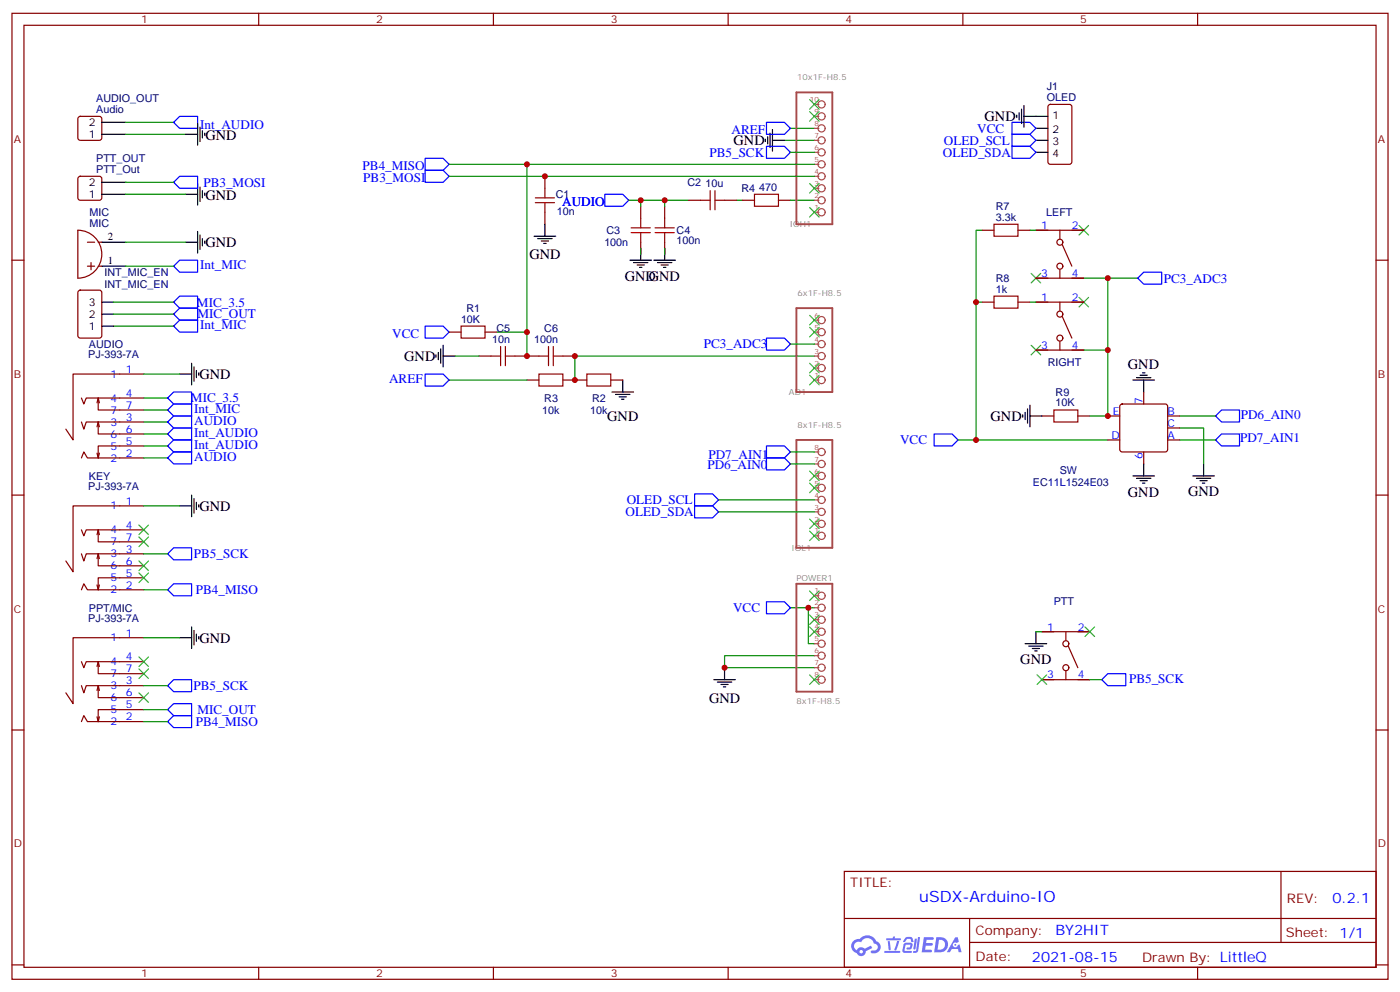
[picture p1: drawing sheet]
<svg xmlns="http://www.w3.org/2000/svg" width="412mm" height="292mm" viewBox="0 0 412 292" stroke-linecap="round" stroke-linejoin="round" font-family="sans-serif">
<g fill="none" stroke="#870000" stroke-width=".35">
<path d="M3.5 3.9h405.4v284.4h-405.4zM7.1 7.4h398.2v277.3h-398.2zM76.2 3.9v3.5M145.3 3.9v3.5M214.5 3.9v3.5M283.6 3.9v3.5M352.8 3.9v3.5M3.5 76.6h3.6M405.3 76.6h3.6M3.5 145.7h3.6M405.3 145.7h3.6M3.5 214.9h3.6"/>
<path d="M405.3 214.9h3.6M248.7 256.5h156.6v28.2h-156.6zM377.3 256.5v20.9M248.7 270.4h156.5M285.6 277.4h119.6M285.6 270.4v14.1M3.5 284h3.6M76.2 284.7v3.6M145.3 284.7v3.6M214.5 284.7v3.6M283.6 284.7v3.6M352.8 284.7v3.6"/>
<path d="M405.3 284h3.6"/>
</g>
<g fill="#5487ff">
<path d="M272.1 275.8h2.6l.3 .2-.1 .6h-2l-.1 1h1.6l.4 .4-.4 .4h-1.7l-.2 1.1 1.8 .1 .3 .3-.2 .4h-2.9z"/>
<path d="M281.4 275.9h.7l.4 1.3-.7 .3a.74 .74 0 0 0-1.1 .3 .74 .74 0 0 0 .5 1.1 .74 .74 0 0 0 .9-.7l.5-.3 .7 2.4h-.9l-.2-1h-1.9l-.5 1h-.9z"/>
<path d="M269.5 276.3h.6l-.4 2.9a.31 .31 0 0 1-.3 .3 .31 .31 0 0 1-.3-.3z"/>
<path d="M270.4 275.8h.6l-.5 4a.89 .89 0 0 1-.7 .7 .89 .89 0 0 1-.9-.3l1-.5z"/>
<path d="M266.8 276l.6-.2 1.2 .1 .5 1.3-.6 .1-.4-.9-1 .1a.95 .95 0 0 1-1 .8l-.1-.2z"/>
<path d="M266.4 277.7l1.8-.2a1.04 1.04 0 0 1 .6 1.1 1.04 1.04 0 0 1-.8 .9h-.7a.29 .29 0 0 1-.3-.4 .29 .29 0 0 1 .3-.2h.7l.2-.8h-1.4l-.4 1.8h1.9a.29 .29 0 0 1 .3 .3 .29 .29 0 0 1-.3 .3h-2l-.4-.3 .2-2.1z"/>
<path d="M260.5 279.9h4.4a.3 .3 0 0 1 .3 .3 .3 .3 0 0 1-.3 .3h-4.3z"/>
<path d="M264.3 277h.6l-.5 1.6a1.02 1.02 0 0 1-.7 1.2l-.2-.3z"/>
<path d="M261.5 277h.6l.3 2.4-.3 .3-.3-.2z"/>
<path d="M261.1 276.2h1.9l.2-.5h.5l-.1 .5h1.5a.29 .29 0 0 1 .3 .3 .29 .29 0 0 1-.3 .3h-3.9z"/>
<path d="M275.8 275.9l-.6 4.4h1.4a2.27 2.27 0 0 0 2.7-2.3 2.27 2.27 0 0 0-2.7-2.1zM276.6 276.6a1.5 1.5 0 0 1 1.8 1.6 1.5 1.5 0 0 1-1.9 1.3h-.3z"/>
<path d="M251.4 277a2.09 2.09 0 0 0 1 3.5 1.37 1.37 0 0 0 1.5 .9 1.37 1.37 0 0 0 1.1-1.4l2-1-.5-.7-1.8 1a1.4 1.4 0 0 0-2.3 .4 1.32 1.32 0 0 1-.6-1.9 1.32 1.32 0 0 1 1.9-.4 2.02 2.02 0 0 1 2-1.3 2.02 2.02 0 0 1 1.8 1.7 1.09 1.09 0 0 1 1.1 1.3 1.09 1.09 0 0 1-1.6 .7 .41 .41 0 0 0-.5 .3 .41 .41 0 0 0 .4 .5 1.89 1.89 0 0 0 2.4-1.2 1.89 1.89 0 0 0-1.2-2.4 2.98 2.98 0 0 0-5-.6l-1 .1zM253.2 280.1a.52 .52 0 0 1 1 0 .52 .52 0 0 1-1 0z"/>
<circle cx="281.4" cy="278.1" r=".28"/>
</g>
<g fill="none" stroke="#870000" stroke-width=".35">
<path d="M23.2 34.5l.4-.2h5.7l.5 .2 .2 .5v5.6l-.2 .5-.5 .2h-5.7l-.5-.2-.2-.5v-5.6zM308.9 30.9l.5-.2h5.6l.7 .5v16.5l-.4 .6-5.9 .1-.7-.5v-16.5zM23.2 52.1l.4-.2h5.7l.5 .2 .2 .5v5.6l-.2 .5-.5 .2h-5.7l-.5-.2-.2-.5v-5.6zM160.5 51.9v3.5M202.8 58.9h3.6M213.4 58.9h3.6M218.7 58.9h3.5M229.3 58.9h3.5M22.9 67.8a7.1 7.1 0 0 1 7.1 7 7.1 7.1 0 0 1-7.1 7.1zM25.8 71.3h2.1M25.8 78.4h2.1M26.8 77.3v2.1"/>
<path d="M28.9 71.3h1.1M28.9 78.4h1.1M160.5 62.5v3.5M188.7 60.7v3.5M188.7 71.3v3.5M195.8 60.7v3.5M195.8 71.3v3.5M289.3 67.8h3.5M299.9 67.8h3.5M305.2 67.8h14.1M312.2 67.8v2.4M312.2 79.4v2.5"/>
<path d="M312.9 72l2.8 6.4M23.2 85.6l.4-.2h5.7l.6 .4 .1 13-.5 .7h-5.9l-.6-.4-.1-13zM132.3 97.8h3.5M142.9 97.8h3.5M289.3 88.9h3.5M299.9 88.9h3.5M305.2 88.9h14.1M305.2 81.9h14.1M312.2 88.9v2.5M312.9 93.2l2.8 6.3M24 117.2l.7 1.7 .7-1.7h16.9M28.9 117.2v3.5h13.4"/>
<path d="M28.9 117.2l-.3 1.4M28.9 117.2l.4 1.4M42.3 110.1h-20.8v19.4l-2.1-3.2M141.1 104.8h3.5M151.7 104.8h7M155.2 111.9h3.5M165.8 104.8h3.5M165.8 111.9h7.1M179.9 111.9h3.5M305.2 103h14.1M312.2 100.6v2.4M330.1 119.1l.5-.2h12.7l.5 .2 .2 .5v12.7l-.3 .5-.4 .2h-12.7l-.5-.2-.3-.5v-12.7z"/>
<path d="M336.9 115.4v3.5M24 124.2l.7 2.1 .7-2.1h16.9M24 134.8l.7-1.8 1.1 1.8h16.5M28.6 133.4l.3 1.4M28.9 124.2v3.5h13.4M28.9 124.2l-.3 1.4M28.9 124.2l.4 1.4M29.3 133.4l-.4 1.4M42.3 131.3h-13.4v3.5M306.9 122.4h3.5M317.5 122.4h3.5M326.3 122.4h3.5"/>
<path d="M326.3 129.5h3.5M336.9 133v3.6M344 122.4h3.5M344 129.5h3.5M344 126h3.5M24 156l.7 1.7 .7-1.7h16.9M28.9 156v3.5h13.4M28.9 156l-.3 1.4M28.9 156l.4 1.4M42.3 148.9h-20.8v19.4l-2.1-3.2M24 163l.7 2.1 .7-2.1h16.9M24 173.6l.7-1.8 1.1 1.8h16.5"/>
<path d="M28.6 172.2l.3 1.4M28.9 163v3.5h13.4M28.9 163l-.3 1.4M28.9 163l.4 1.4M29.3 172.2l-.4 1.4M42.3 170.1h-13.4v3.5M24 194.8l.7 1.7 .7-1.7h16.9M28.9 194.8v3.5h13.4M28.9 194.8l-.3 1.4M28.9 194.8l.4 1.4M42.3 187.7h-20.8v19.4l-2.1-3.2M306.9 185.9h14.1"/>
<path d="M314 185.9v2.5M314 197.6v2.5M314.7 190.2l2.8 6.3M24 201.8l.7 2.1 .7-2.1h16.9M24 212.4l.7-1.8 1.1 1.8h16.5M28.6 211l.3 1.4M28.9 201.8v3.6h13.4M28.9 201.8l-.3 1.4M28.9 201.8l.4 1.4M29.3 211l-.4 1.4M42.3 208.9h-13.4v3.5M306.9 200.1h14.1"/>
<circle cx="312.2" cy="71.3" r=".88"/>
<circle cx="312.2" cy="78.4" r=".88"/>
<circle cx="312.2" cy="92.5" r=".88"/>
<circle cx="312.2" cy="99.5" r=".88"/>
<circle cx="314" cy="196.5" r=".88"/>
<circle cx="314" cy="189.5" r=".88"/>
</g>
<g fill="none" stroke="#000" stroke-width=".35">
<path d="M30 39.5h7M30 36h7M54.7 39.5h3.5M58.2 36.4v6.3M58.9 37.4v4.3M59.6 38.5v2.1M60.3 39.2v.7M226.8 39.2v4.2M227.5 38.1v6.4M299.5 33.9v.7M300.2 33.2v2.1M300.9 32.1v4.3"/>
<path d="M301.6 34.3h7.1M301.6 31.1v6.3M305.2 37.8h3.5M30 57.2h7M30 53.7h7M54.7 57.2h3.5M58.2 54v6.4M58.9 55.1v4.2M59.6 56.1v2.1M60.3 56.8v.7M225.4 41v.7M226.1 40.3v2.1"/>
<path d="M227.5 41.3h3.6M305.2 41.3h3.5M305.2 44.8h3.5M30 78.4h7M30 71.3h7M54.7 71.3h3.5M58.2 68.1v6.4M58.9 69.2v4.2M59.6 70.2v2.2M60.3 70.9v.7M157.3 69.5h6.4M158.4 70.2h4.2"/>
<path d="M159.5 70.9h2.1M160.2 71.6h.7M160.5 66v3.5M185.6 76.6h6.3M186.6 77.3h4.3M187.7 78h2.1M188.4 78.7h.7M188.7 73.1v3.5M192.6 76.6h6.4M193.7 77.3h4.2M194.7 78h2.1M195.4 78.7h.7"/>
<path d="M195.8 73.1v3.5M30 88.9h3.5M30 96h3.5M30 92.5h3.5M52.9 110.1h3.5M56.4 106.9v6.4M57.1 108v4.2M57.9 109v2.2M58.6 109.7v.8M128.4 104.5v.7M129.1 103.8v2.1M129.8 102.7v4.2"/>
<path d="M130.5 104.8h3.6M130.5 101.6v6.4M180.3 115.4h6.3M181.3 116.1h4.3M182.4 116.8h2.1M183.1 117.5h.7M183.4 111.9v3.5M303.4 119.3v6.3M333.7 111.9h6.4M334.8 111.2h4.2M335.8 110.5h2.2M336.5 109.7h.8"/>
<path d="M336.9 111.9v3.5M301.3 122.1v.7M302 121.4v2.1M302.7 120.3v4.3M303.4 122.4h3.5M336.9 136.6v3.5M354.5 136.6v3.5M52.9 148.9h3.5M56.4 145.7v6.4M57.1 146.8v4.2M57.9 147.8v2.2M58.6 148.6v.7"/>
<path d="M333.7 140.1h6.4M334.8 140.8h4.2M335.8 141.5h2.2M336.5 142.2h.8M351.4 140.1h6.3M352.4 140.8h4.3M353.5 141.5h2.1M354.2 142.2h.7M52.9 187.7h3.5M56.4 184.5v6.4M57.1 185.6v4.2M57.9 186.7v2.1"/>
<path d="M58.6 187.4v.7M213.4 196.5v3.6M302 189.5h6.3M303 190.2h4.3M304.1 190.9h2.1M304.8 191.6h.7M305.2 185.9v3.6M210.3 200.1h6.3M211.3 200.8h4.2M212.4 201.5h2.1M213.1 202.2h.7"/>
</g>
<g fill="none" stroke="#008700" stroke-width=".35">
<path d="M37 36h14.2M37 39.5h17.7M232.8 37.8h7.1M37 57.2h17.7M37 53.7h14.2M132.3 51.9h107.6M132.3 48.4h107.6M155.2 48.4v49.4M185.2 58.9h17.6M188.7 58.9v1.8M195.8 58.9v1.8M217 58.9h1.7"/>
<path d="M231.1 41.3h8.8M232.8 58.9h7.1M232.8 44.8h7.1M37 71.3h17.7M37 78.4h14.2M188.7 73.1v1.7M195.8 73.1v1.7M289.3 67.8h-1.8v61.7h38.8M303.4 67.8h1.8M33.5 88.9h17.7M33.5 96h17.7M33.5 92.5h17.7"/>
<path d="M146.4 97.8h8.8v7M287.5 88.9h1.8M303.4 88.9h1.8M319.3 81.9h7M335.1 81.9h-8.8v40.5h-5.3M42.3 117.2h7.1M42.3 110.1h10.6M132.3 111.9h22.9M134.1 104.8h7M232.8 101.3h7.1M239.9 104.8h-70.6v7.1M319.3 103h7"/>
<path d="M42.3 124.2h7.1M42.3 134.8h7.1M42.3 127.7h7.1M42.3 131.3h7.1M42.3 120.7h7.1M232.8 133h7.1M232.8 136.6h7.1M282.2 129.5h5.3M347.5 126h7v10.6M347.5 122.4h10.6M347.5 129.5h10.6M42.3 148.9h10.6"/>
<path d="M211.7 147.1h28.2M211.7 150.7h28.2M42.3 173.6h7.1M42.3 163h7.1M232.8 178.9h7.1M238.1 178.9v10.6h1.8M42.3 187.7h10.6M239.9 193h-26.5v3.5h26.5M305.2 185.9h1.7M42.3 201.8h7.1M42.3 212.4h7.1M42.3 208.9h7.1"/>
<path d="M321 200.1h3.6"/>
</g>
<g fill="none" stroke="#00f" stroke-width=".35">
<path d="M52.9 34.3h5.3v3.5h-5.3l-1.7-1.8zM225.8 36h5.3l1.7 1.8-1.7 1.7h-5.3zM298.1 39.5h5.3l1.8 1.8-1.8 1.8h-5.3zM298.1 36h5.3l1.8 1.8-1.8 1.7h-5.3zM52.9 51.9h5.3v3.5h-5.3l-1.7-1.7zM125.2 50.1h5.3l1.8 1.8-1.8 1.8h-5.3zM125.2 46.6h5.3l1.8 1.8-1.8 1.7h-5.3zM178.2 57.2h5.2l1.8 1.7-1.8 1.8h-5.2zM225.8 43.1h5.3l1.7 1.7-1.7 1.8h-5.3zM298.1 43.1h5.3l1.8 1.7-1.8 1.8h-5.3zM51.2 78.4l1.7-1.8h5.3v3.5h-5.3zM51.2 96l1.7-1.8h5.3v3.6h-5.3z"/>
<path d="M51.2 92.5l1.7-1.8h5.3v3.5h-5.3zM51.2 88.9l1.7-1.7h5.3v3.5h-5.3zM125.2 96h5.3l1.8 1.8-1.8 1.7h-5.3zM225.8 99.5h5.3l1.7 1.8-1.7 1.7h-5.3zM335.1 81.9l1.8-1.8h5.3v3.5h-5.3zM49.4 117.2l1.8-1.8h5.2v3.5h-5.2zM125.2 110.1h5.3l1.8 1.8-1.8 1.7h-5.3zM49.4 131.3l1.8-1.8h5.2v3.5h-5.2zM49.4 120.7l1.8-1.8h5.2v3.5h-5.2zM49.4 134.8l1.8-1.8h5.2v3.6h-5.2zM49.4 124.2l1.8-1.8h5.2v3.6h-5.2zM51.2 126h5.2v3.5h-5.2l-1.8-1.8z"/>
<path d="M225.8 134.8h5.3l1.7 1.8-1.7 1.7h-5.3zM225.8 131.3h5.3l1.7 1.7-1.7 1.8h-5.3zM275.2 127.7h5.3l1.7 1.8-1.7 1.8h-5.3zM358.1 122.4l1.7-1.7h5.3v3.5h-5.3zM358.1 129.5l1.7-1.8h5.3v3.6h-5.3zM204.6 145.4h5.3l1.8 1.7-1.8 1.8h-5.3zM204.6 148.9h5.3l1.8 1.8-1.8 1.7h-5.3zM49.4 163l1.8-1.7h5.2v3.5h-5.2zM49.4 173.6l1.8-1.8h5.2v3.6h-5.2zM225.8 177.1h5.3l1.7 1.8-1.7 1.8h-5.3zM326.3 198.3h5.3v3.5h-5.3l-1.7-1.7zM49.4 212.4l1.8-1.8h5.2v3.6h-5.2z"/>
<path d="M49.4 201.8l1.8-1.7h5.2v3.5h-5.2zM49.4 208.9l1.8-1.8h5.2v3.5h-5.2z"/>
</g>
<g fill="none" stroke="#a10000" stroke-width=".35">
<path d="M157.7 59.7h5.6M157.7 58.2h5.6M160.5 55.4v2.8M160.5 59.7v2.8M206.4 58.9h2.8M209.2 56.1v5.7M210.6 56.1v5.7M210.6 58.9h2.8M222.2 57.2h7.1v3.5h-7.1zM185.9 68.5h5.7M185.9 67.1h5.7M188.7 64.2v2.9"/>
<path d="M188.7 68.5v2.8M193 68.5h5.6M193 67.1h5.6M195.8 64.2v2.9M195.8 68.5v2.8M292.8 66h7.1v3.5h-7.1zM135.8 96h7.1v3.5h-7.1zM292.8 87.2h7.1v3.5h-7.1zM144.6 104.8h2.9M147.5 102v5.6M148.9 102v5.6M148.9 104.8h2.8"/>
<path d="M158.7 110.1h7.1v3.5h-7.1zM158.7 104.8h2.9M161.6 102v5.6M163 104.8h2.8M163 102v5.6M172.9 110.1h7v3.5h-7zM310.4 120.7h7.1v3.5h-7.1z"/>
</g>
<g fill="none" stroke="#3c3" stroke-width=".35">
<path d="M238.5 29.3l2.8 2.8M238.5 32.8l2.8 2.9M241.3 29.3l-2.8 2.8M241.3 32.8l-2.8 2.9M238.5 54l2.8 2.8M241.3 54l-2.8 2.8M238.5 61.1l2.8 2.8M241.3 61.1l-2.8 2.8M317.9 66.4l2.8 2.8M320.7 66.4l-2.8 2.8M238.5 92.8l2.8 2.8M238.5 96.3l2.8 2.9"/>
<path d="M241.3 92.8l-2.8 2.8M241.3 96.3l-2.8 2.9M303.7 80.5l2.9 2.8M306.6 80.5l-2.9 2.8M317.9 87.5l2.8 2.8M320.7 87.5l-2.8 2.8M238.5 110.5l2.8 2.8M238.5 106.9l2.8 2.8M241.3 110.5l-2.8 2.8M241.3 106.9l-2.8 2.8M303.7 101.6l2.9 2.9M306.6 101.6l-2.9 2.9"/>
<path d="M238.5 138.7l2.8 2.8M241.3 138.7l-2.8 2.8M40.9 154.6l2.8 2.8M40.9 158.1l2.8 2.8M43.7 154.6l-2.8 2.8M43.7 158.1l-2.8 2.8M238.5 142.2l2.8 2.8M238.5 156.3l2.8 2.8M238.5 152.8l2.8 2.8M241.3 142.2l-2.8 2.8M241.3 156.3l-2.8 2.8M241.3 152.8l-2.8 2.8"/>
<path d="M40.9 165.1l2.8 2.9M40.9 168.7l2.8 2.8M43.7 165.1l-2.8 2.9M43.7 168.7l-2.8 2.8M238.5 174l2.8 2.8M241.3 174l-2.8 2.8M40.9 193.4l2.8 2.8M40.9 196.9l2.8 2.8M43.7 193.4l-2.8 2.8M43.7 196.9l-2.8 2.8M238.5 181l2.8 2.8M238.5 198.6l2.8 2.9"/>
<path d="M238.5 184.5l2.8 2.9M241.3 181l-2.8 2.8M241.3 198.6l-2.8 2.9M241.3 184.5l-2.8 2.9M305.5 198.6l2.8 2.9M308.3 198.6l-2.8 2.9M319.6 184.5l2.8 2.9M322.4 184.5l-2.8 2.9M40.9 203.9l2.8 2.9M43.7 203.9l-2.8 2.9"/>
</g>
<path d="M234.6 27.2h10.6v38.8h-10.6zM234.6 90.7h10.6v24.7h-10.6zM234.6 129.5h10.6v31.8h-10.6zM234.6 171.8h10.6v31.8h-10.6z" fill="none" stroke="#a64a4a" stroke-width=".56"/>
<g fill="none" stroke="#a64a4a" stroke-width=".35">
<path d="M239.9 37.8h1.3M239.9 34.3h1.3M239.9 30.7h1.3M239.9 58.9h1.3M239.9 55.4h1.3M239.9 51.9h1.3M239.9 48.4h1.3M239.9 44.8h1.3M239.9 41.3h1.3M239.9 62.5h1.3M239.9 97.8h1.3M239.9 94.2h1.3"/>
<path d="M239.9 111.9h1.3M239.9 108.3h1.3M239.9 104.8h1.3M239.9 101.3h1.3M239.9 136.6h1.3M239.9 133h1.3M239.9 157.7h1.3M239.9 154.2h1.3M239.9 150.7h1.3M239.9 147.1h1.3M239.9 143.6h1.3M239.9 140.1h1.3"/>
<path d="M239.9 175.4h1.3M239.9 178.9h1.3M239.9 182.4h1.3M239.9 185.9h1.3M239.9 189.5h1.3M239.9 193h1.3M239.9 196.5h1.3M239.9 200.1h1.3"/>
<circle cx="242" cy="37.8" r="1.06"/>
<circle cx="242" cy="34.3" r="1.06"/>
<circle cx="242" cy="30.7" r="1.06"/>
<circle cx="242" cy="55.4" r="1.06"/>
<circle cx="242" cy="48.4" r="1.06"/>
<circle cx="242" cy="51.9" r="1.06"/>
<circle cx="242" cy="44.8" r="1.06"/>
<circle cx="242" cy="58.9" r="1.06"/>
<circle cx="242" cy="41.3" r="1.06"/>
<circle cx="242" cy="62.5" r="1.06"/>
<circle cx="242" cy="94.2" r="1.06"/>
<circle cx="242" cy="97.8" r="1.06"/>
<circle cx="242" cy="101.3" r="1.06"/>
<circle cx="242" cy="108.3" r="1.06"/>
<circle cx="242" cy="104.8" r="1.06"/>
<circle cx="242" cy="111.9" r="1.06"/>
<circle cx="242" cy="136.6" r="1.06"/>
<circle cx="242" cy="133" r="1.06"/>
<circle cx="242" cy="140.1" r="1.06"/>
<circle cx="242" cy="157.7" r="1.06"/>
<circle cx="242" cy="143.6" r="1.06"/>
<circle cx="242" cy="150.7" r="1.06"/>
<circle cx="242" cy="154.2" r="1.06"/>
<circle cx="242" cy="147.1" r="1.06"/>
<circle cx="242" cy="178.9" r="1.06"/>
<circle cx="242" cy="175.4" r="1.06"/>
<circle cx="242" cy="189.5" r="1.06"/>
<circle cx="242" cy="182.4" r="1.06"/>
<circle cx="242" cy="193" r="1.06"/>
<circle cx="242" cy="196.5" r="1.06"/>
<circle cx="242" cy="185.9" r="1.06"/>
<circle cx="242" cy="200.1" r="1.06"/>
</g>
<g fill="#c00">
<circle cx="238.1" cy="178.9" r=".88"/>
<circle cx="188.7" cy="58.9" r=".88"/>
<circle cx="195.8" cy="58.9" r=".88"/>
<circle cx="169.3" cy="104.8" r=".88"/>
<circle cx="155.2" cy="104.8" r=".88"/>
<circle cx="160.5" cy="51.9" r=".88"/>
<circle cx="155.2" cy="97.8" r=".88"/>
<circle cx="155.2" cy="48.4" r=".88"/>
<circle cx="169.3" cy="111.9" r=".88"/>
<circle cx="213.4" cy="196.5" r=".88"/>
<circle cx="326.3" cy="103" r=".88"/>
<circle cx="326.3" cy="81.9" r=".88"/>
<circle cx="287.5" cy="129.5" r=".88"/>
<circle cx="287.5" cy="88.9" r=".88"/>
<circle cx="326.3" cy="122.4" r=".88"/>
</g>
<text font-size="4.6" fill="#00f" x="270.8" y="265.5">uSDX-Arduino-IO</text>
<g font-size="4.2">
<text x="290" y="35.7">GND</text>
<text x="60.5" y="41.3">GND</text>
<text x="216.1" y="42.7">GND</text>
<text x="60.5" y="58.9">GND</text>
<text x="60.5" y="72.7">GND</text>
<text x="155.9" y="76.2">GND</text>
<text x="184" y="82.6">GND</text>
<text x="191.1" y="82.6">GND</text>
<text x="119.1" y="106.2">GND</text>
<text x="58.7" y="111.5">GND</text>
<text x="332.3" y="108.5">GND</text>
<text x="178.9" y="123.9">GND</text>
<text x="291.8" y="123.9">GND</text>
<text x="332.3" y="146.3">GND</text>
<text x="350" y="146.1">GND</text>
<text x="58.7" y="150.3">GND</text>
<text x="58.7" y="189.1">GND</text>
<text x="300.5" y="195.4">GND</text>
<text x="208.9" y="206.8">GND</text>
</g>
<g font-size="4.2" fill="#00f">
<text x="392.5" y="265.8">0.2.1</text>
<text x="310.9" y="275.3">BY2HIT</text>
<text x="304" y="283.1">2021-08-15</text>
</g>
<g font-size="3.9" fill="#00f">
<text x="59" y="38.1">Int_AUDIO</text>
<text x="215.5" y="39.5">AREF</text>
<text x="287.9" y="39.1">VCC</text>
<text x="209" y="46.1">PB5_SCK</text>
<text x="277.7" y="46.1">OLED_SDA</text>
<text x="278.1" y="42.6">OLED_SCL</text>
<text x="106.8" y="49.9">PB4_MISO</text>
<text x="107" y="53.5">PB3_MOSI</text>
<text x="59.9" y="55.2">PB3_MOSI</text>
<text x="165.6" y="60.5">AUDIO</text>
<text x="59" y="79.1">Int_MIC</text>
<text x="342.8" y="83.3">PC3_ADC3</text>
<text x="58" y="90.2">MIC_3.5</text>
<text x="58.2" y="93.7">MIC_OUT</text>
<text x="59" y="96.8">Int_MIC</text>
<text x="115.6" y="99.5">VCC</text>
<text x="207.3" y="102.3">PC3_ADC3</text>
<text x="114.6" y="112.6">AREF</text>
<text x="56.3" y="118.5">MIC_3.5</text>
<text x="57.2" y="121.5">Int_MIC</text>
<text x="57.2" y="125">AUDIO</text>
<text x="365.5" y="123.4">PD6_AIN0</text>
<text x="57.2" y="128.5">Int_AUDIO</text>
<text x="265.1" y="130.6">VCC</text>
<text x="365.3" y="130">PD7_AIN1</text>
<text x="57.2" y="132">Int_AUDIO</text>
<text x="57.2" y="135.6">AUDIO</text>
<text x="208.7" y="135.1">PD7_AIN1</text>
<text x="208.4" y="138.1">PD6_AIN0</text>
<text x="184.6" y="148.4">OLED_SCL</text>
<text x="184.3" y="151.9">OLED_SDA</text>
<text x="57.1" y="164.3">PB5_SCK</text>
<text x="57.7" y="174.9">PB4_MISO</text>
<text x="215.9" y="180.2">VCC</text>
<text x="57" y="203.1">PB5_SCK</text>
<text x="332.6" y="201">PB5_SCK</text>
<text x="57.7" y="213.7">PB4_MISO</text>
<text x="58.1" y="210.1">MIC_OUT</text>
</g>
<g font-size="3.9" fill="#800">
<text x="250.5" y="261.1">TITLE:</text>
<text x="379.1" y="265.8">REV:</text>
<text x="287.4" y="275.3">Company:</text>
<text x="378.7" y="275.9">Sheet: 1/1</text>
<text x="287.4" y="283">Date:</text>
<text x="336.4" y="283.1">Drawn By: LittleQ</text>
</g>
<g font-size="3.2" fill="#800">
<text x="41.6" y="6.9">1</text>
<text x="110.8" y="6.9">2</text>
<text x="179.9" y="6.9">3</text>
<text x="249.1" y="6.9">4</text>
<text x="318.2" y="6.9">5</text>
<text x="4.1" y="42">A</text>
<text x="405.9" y="42">A</text>
<text x="4.1" y="111.2">B</text>
<text x="405.9" y="111.2">B</text>
<text x="4.1" y="180.3">C</text>
<text x="405.9" y="180.3">C</text>
<text x="4.1" y="249.4">D</text>
<text x="405.9" y="249.4">D</text>
<text x="41.6" y="287.7">1</text>
<text x="110.8" y="287.7">2</text>
<text x="179.9" y="287.7">3</text>
<text x="249.1" y="287.7">4</text>
<text x="318.2" y="287.7">5</text>
</g>
<g font-size="3.2" fill="#000080">
<text x="28.3" y="30">AUDIO_OUT</text>
<text x="308.3" y="29.7">OLED</text>
<text x="308.4" y="26.5">J1</text>
<text x="28.3" y="33.2">Audio</text>
<text x="28.3" y="47.6">PTT_OUT</text>
<text x="28.3" y="50.8">PTT_Out</text>
<text x="163.7" y="58.3">C1</text>
<text x="202.5" y="54.9">C2</text>
<text x="207.8" y="55.1">10u</text>
<text x="218.4" y="56.6">R4</text>
<text x="223.6" y="56.1">470</text>
<text x="26.4" y="63.5">MIC</text>
<text x="164" y="63.3">10n</text>
<text x="293.3" y="64.9">3.3k</text>
<text x="293.3" y="61.8">R7</text>
<text x="308.2" y="63.6">LEFT</text>
<text x="26.4" y="66.7">MIC</text>
<text x="178.7" y="68.9">C3</text>
<text x="199.3" y="71.9">100n</text>
<text x="199.3" y="68.9">C4</text>
<text x="178" y="72.5">100n</text>
<text x="30.8" y="81.2">INT_MIC_EN</text>
<text x="293.3" y="82.9">R8</text>
<text x="30.8" y="84.8">INT_MIC_EN</text>
<text x="293.3" y="86.1">1k</text>
<text x="135.8" y="94.9">10K</text>
<text x="137.4" y="91.7">R1</text>
<text x="145" y="100.9">10n</text>
<text x="146.2" y="97.7">C5</text>
<text x="157.3" y="100.9">100n</text>
<text x="160.3" y="97.7">C6</text>
<text x="26" y="105.5">PJ-393-7A</text>
<text x="26.2" y="102.4">AUDIO</text>
<text x="308.6" y="107.7">RIGHT</text>
<text x="160.3" y="118.3">R3</text>
<text x="174.4" y="118.3">R2</text>
<text x="311" y="119.6">10K</text>
<text x="311" y="116.5">R9</text>
<text x="159.8" y="121.8">10k</text>
<text x="173.9" y="121.8">10k</text>
<text x="26.2" y="141.2">KEY</text>
<text x="304.2" y="143.1">EC11L1524E03</text>
<text x="312.2" y="139.5">SW</text>
<text x="26" y="144.3">PJ-393-7A</text>
<text x="310.4" y="178">PTT</text>
<text x="26" y="183.1">PJ-393-7A</text>
<text x="26.2" y="180">PPT/MIC</text>
</g>
<g font-size="3.2">
<text x="310" y="35">1</text>
<text x="26.2" y="40.6">1</text>
<text x="26.2" y="37.1">2</text>
<text x="310" y="39.2">2</text>
<text x="310" y="42.7">3</text>
<text x="310" y="46.2">4</text>
<text x="26.2" y="58.2">1</text>
<text x="26.2" y="54.7">2</text>
<text x="31.7" y="70.6">2</text>
<text x="31.7" y="77.6">1</text>
<text x="26.2" y="90">3</text>
<text x="26.2" y="93.5">2</text>
<text x="26.2" y="97">1</text>
</g>
<g font-size="3.2" fill="#00f">
<text x="306.7" y="67.4">1</text>
<text x="315.7" y="67.4">2</text>
<text x="306.7" y="81.5">3</text>
<text x="315.7" y="81.5">4</text>
<text x="306.7" y="88.6">1</text>
<text x="315.7" y="88.6">2</text>
<text x="306.7" y="102.7">3</text>
<text x="315.7" y="102.7">4</text>
<text x="32.6" y="111.2">1</text>
<text x="37" y="109.7">1</text>
<text x="32.6" y="118.2">4</text>
<text x="37" y="116.8">4</text>
<text x="336.5" y="118.9" transform="rotate(-90 336.5 118.9)">7</text>
<text x="32.6" y="125.3">3</text>
<text x="32.6" y="121.7">7</text>
<text x="37" y="123.9">3</text>
<text x="37" y="120.3">7</text>
<text x="327.8" y="122.1">E</text>
<text x="344" y="125.6">C</text>
<text x="344" y="122.1">B</text>
<text x="32.6" y="128.8">6</text>
<text x="37" y="130.9">5</text>
<text x="37" y="127.4">6</text>
<text x="327.4" y="129.2">D</text>
<text x="344" y="129.2">A</text>
<text x="32.6" y="135.9">2</text>
<text x="32.6" y="132.3">5</text>
<text x="37" y="134.4">2</text>
<text x="336.5" y="135" transform="rotate(-90 336.5 135)">6</text>
<text x="32.6" y="150">1</text>
<text x="37" y="148.6">1</text>
<text x="37" y="155.6">4</text>
<text x="32.6" y="157">4</text>
<text x="32.6" y="160.5">7</text>
<text x="37" y="159.1">7</text>
<text x="32.6" y="164.1">3</text>
<text x="32.6" y="167.6">6</text>
<text x="37" y="162.7">3</text>
<text x="37" y="166.2">6</text>
<text x="32.6" y="171.1">5</text>
<text x="37" y="173.2">2</text>
<text x="37" y="169.7">5</text>
<text x="32.6" y="174.7">2</text>
<text x="308.4" y="185.6">1</text>
<text x="317.5" y="185.6">2</text>
<text x="32.6" y="188.8">1</text>
<text x="37" y="187.4">1</text>
<text x="32.6" y="195.8">4</text>
<text x="37" y="194.4">4</text>
<text x="37" y="197.9">7</text>
<text x="32.6" y="202.9">3</text>
<text x="32.6" y="199.4">7</text>
<text x="37" y="201.5">3</text>
<text x="308.4" y="199.7">3</text>
<text x="317.5" y="199.7">4</text>
<text x="32.6" y="209.9">5</text>
<text x="32.6" y="206.4">6</text>
<text x="37" y="208.5">5</text>
<text x="37" y="205">6</text>
<text x="32.6" y="213.5">2</text>
<text x="37" y="212.1">2</text>
</g>
<g font-size="2.5" fill="#838383">
<text x="234.8" y="23.7">10x1F-H8.5</text>
<text x="232.6" y="66.9">IOH1</text>
<text x="234.9" y="87.2">6x1F-H8.5</text>
<text x="232.4" y="116.3">AD1</text>
<text x="234.9" y="126">8x1F-H8.5</text>
<text x="233.1" y="162.1">IOL1</text>
<text x="234.6" y="171">POWER1</text>
<text x="234.6" y="207.1">8x1F-H8.5</text>
</g>
<g font-size="2.1" fill="#a54b4b">
<text x="238.6" y="30">10</text>
<text x="239.9" y="33.6">9</text>
<text x="239.9" y="40.6">7</text>
<text x="239.9" y="37.1">8</text>
<text x="239.9" y="47.7">5</text>
<text x="239.9" y="44.1">6</text>
<text x="239.9" y="51.2">4</text>
<text x="239.9" y="58.3">2</text>
<text x="239.9" y="54.7">3</text>
<text x="239.9" y="61.8">1</text>
<text x="239.9" y="93.5">6</text>
<text x="239.9" y="100.6">4</text>
<text x="239.9" y="97.1">5</text>
<text x="239.9" y="107.6">2</text>
<text x="239.9" y="104.1">3</text>
<text x="239.9" y="111.2">1</text>
<text x="239.9" y="135.9">7</text>
<text x="239.9" y="132.3">8</text>
<text x="239.9" y="142.9">5</text>
<text x="239.9" y="139.4">6</text>
<text x="239.9" y="150">3</text>
<text x="239.9" y="146.4">4</text>
<text x="239.9" y="153.5">2</text>
<text x="239.9" y="157">1</text>
<text x="239.9" y="174.7">1</text>
<text x="239.9" y="178.2">2</text>
<text x="239.9" y="181.7">3</text>
<text x="239.9" y="185.3">4</text>
<text x="239.9" y="188.8">5</text>
<text x="239.9" y="192.3">6</text>
<text x="239.9" y="195.8">7</text>
<text x="239.9" y="199.4">8</text>
</g>
</svg>
